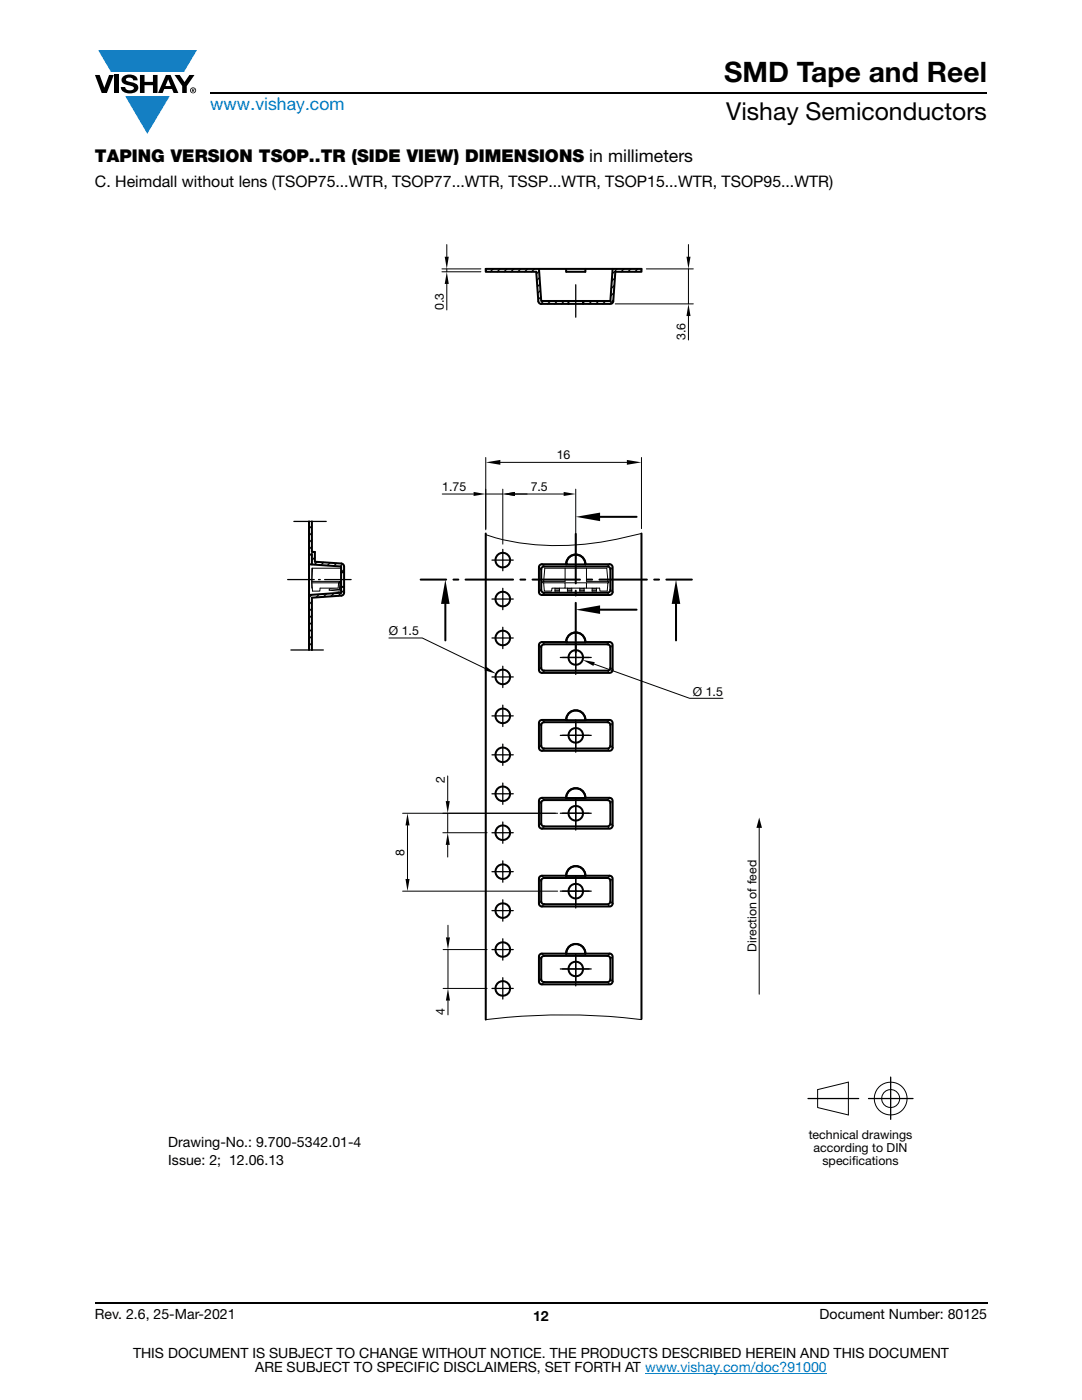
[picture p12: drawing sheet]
<svg xmlns="http://www.w3.org/2000/svg" width="216mm" height="279mm" viewBox="0 0 216 279" stroke-linecap="round" stroke-linejoin="round" font-family="sans-serif">
<g fill="#147fc3">
<path d="M19.6 10h19.7l-2.6 4.3h-1.1h-13.5z"/>
<path d="M25 19.2h8.9l-4.5 7.5z"/>
</g>
<g fill="#000">
<path d="M18.9 15h1l.9 2.5 1-2.5h.9l-1.4 3.6h-1zM22.9 15h.9v3.6h-.9zM24.6 15.3a2.1 2.1 0 0 1 2.8 .3l.1 .4h-.9a.79 .79 0 0 0-.7-.5 .79 .79 0 0 0-.8 .4l.3 .3 1 .2a1.08 1.08 0 0 1 1.2 1 1.08 1.08 0 0 1-1.1 1.2 1.73 1.73 0 0 1-2.4-1.2h.9a.96 .96 0 0 0 .8 .6 .96 .96 0 0 0 .9-.4 1.31 1.31 0 0 0-1.2-.6 1.03 1.03 0 0 1-1.1-.6 1.03 1.03 0 0 1 .2-1.1zM27.9 15h.9v1.3h1.7v-1.3h.9v3.6h-.9v-1.6h-1.7v1.6h-.9zM34.8 15h1.1l.9 1.4 1-1.4h1l-1.5 2.2v1.4h-.9v-1.4zM151.5 163.2l.5 2h-1.1z"/>
<path d="M33.6 15.9l.5 1.3h-1.1zM33.1 15l-1.6 3.6h1l.3-.8h1.5l.3 .8h1l-1.6-3.6z"/>
<path d="M38.4 17.8h.2v.2h-.2zM38.3 17.7v.7h.1v-.3l.4 .3-.2-.3 .2-.2-.1-.2z"/>
<path d="M38.1 18a.46 .46 0 0 1 .9 0 .46 .46 0 0 1-.9 0zM37.9 18a.6 .6 0 0 0 1.2 0 .6 .6 0 0 0-1.2 0z"/>
</g>
<path d="M42 18.6h155M18.9 260h178.1" fill="none" stroke="#000" stroke-width=".36"/>
<path d="M128.7 274h36.3" fill="none" stroke="#007ec4" stroke-width=".2"/>
<g fill="none" stroke="#000" stroke-width=".4">
<path d="M96.9 53.7h31.1v.5h-5.2l-.4 5.9-.2 .3-.2 .2h-14h-.3l-.3-.5-.4-5.9h-10.1zM107.5 53.7l.5 6.4h13.8l.4-6.4M112.9 53.7l.1 .5h3.8v-.5M113.4 60.1v.5M116.3 60.1v.5M61.7 112.6l6.4 .5v5.2l-6.4 .4M61.7 104.1v25.6M61.7 110.7h.5v1.9M62.2 104.1v6l.6 .1v1.9l5.3 .4M68.1 114.2h.6M68.1 117.1h.6M68.1 112.5l.5 .2 .1 .4v5.2l-.1 .3-.5 .3-5.9 .4v10.4"/>
<path d="M83.9 115.7h5.1M90.5 115.7h1M92.9 115.7h9.5M96.9 106.5v97M103.8 115.7h1M106.3 115.7h9.4M108.1 113.3l.5-.2h12.8l.3 .2 .1 .3v4.3l-.3 .3-.3 .1h-12.8l-.3-.2-.1-.4zM112.9 112.6h-4.8l-.5 .2-.1 .4v5l.3 .4 .3 .1h13.5l.4-.1 .2-.4M112.9 112.6a1.94 1.94 0 0 1 2-1.9 1.94 1.94 0 0 1 1.9 1.9M112.9 112.6h.1M113.6 111.2a1.9 1.9 0 0 1 2.1-.3 1.9 1.9 0 0 1 1.1 1.7h-3.8l.2-1zM114.9 106.5v9.9"/>
<path d="M114.9 117.9v1M116.8 112.6h4.8l.5 .2 .1 .4v5M116.8 112.6h.1M117.2 115.7h1M119.6 115.7h9.5M119.7 103.1h7.3M128 106.5v96.9M130.5 115.7h1M133 115.7h5.1M88.9 120.5v7.3M108.1 128.8l.5-.2h12.8l.3 .2 .1 .4v4.2l-.3 .3-.3 .1h-12.8l-.3-.2-.1-.3zM112.9 128.1h-4.8l-.5 .3-.1 .3v5l.3 .5 .3 .1h13.5l.4-.1 .2-.5v-5l-.1-.3-.5-.3h-4.8"/>
<path d="M112.9 128.1a1.94 1.94 0 0 1 2-1.9 1.94 1.94 0 0 1 1.9 1.9M112.9 128.1l.1 .1M113.6 126.7a1.9 1.9 0 0 1 2.1-.3 1.9 1.9 0 0 1 1.1 1.8h-3.8l.2-1zM114.9 120.3v9.9M116.8 128.1v.1M119.7 121.7h7.3M134.9 120.5v7.3M108.1 159.9l.5-.2h12.8l.3 .2 .1 .4v4.2l-.3 .3-.3 .1h-12.8l-.3-.2-.1-.4zM108.1 144.4l.5-.3 12.8 .1 .3 .2 .1 .3v4.3l-.3 .3-.3 .1h-12.8l-.3-.3-.1-.3zM112.9 159.2h-4.8l-.5 .3-.1 .3v5l.3 .5 .3 .1h13.5l.5-.3 .1-.3M112.9 143.7h-4.8l-.5 .2-.1 .4v4.9l.3 .5 .3 .1h13.5l.4-.1 .2-.5M112.9 159.2a1.94 1.94 0 0 1 2-1.9 1.94 1.94 0 0 1 1.9 1.9"/>
<path d="M112.9 143.7a1.94 1.94 0 0 1 2-2 1.94 1.94 0 0 1 1.9 2M112.9 159.2l.1 .1M112.9 143.7h.1M113.6 142.3a1.91 1.91 0 0 1 2.1-.3 1.91 1.91 0 0 1 1.1 1.7h-3.8l.2-1zM113.7 157.7a1.9 1.9 0 0 1 2-.2 1.9 1.9 0 0 1 1.1 1.8h-3.8l.3-1.1zM116.8 159.2h4.8l.5 .3 .1 .3v5M116.8 143.7h4.8l.4 .1 .2 .5v4.9M116.8 159.2v.1M116.8 143.7h.1M108.1 175.5l.5-.3h12.8l.3 .3 .1 .3v4.3l-.3 .2-.3 .2-12.8-.1-.3-.2-.1-.3zM112.9 174.8h-4.8l-.5 .2-.1 .3v5l.3 .5 .3 .1h13.5l.4-.1 .2-.5M112.9 174.8a1.94 1.94 0 0 1 2-2 1.94 1.94 0 0 1 1.9 2"/>
<path d="M112.9 174.8h.1M113.6 173.4a1.9 1.9 0 0 1 2.1-.4 1.9 1.9 0 0 1 1.1 1.8h-3.8l.3-1zM116.8 174.8h4.8l.5 .2 .1 .3v5M116.8 174.8h.1M108.1 191l.5-.2h12.8l.3 .2 .1 .3v4.3l-.3 .3-.3 .1h-12.8l-.3-.2-.1-.4zM112.9 190.3h-4.8l-.5 .2-.1 .4v5l.2 .3 .4 .3h13.5l.4-.2 .2-.4M112.9 190.3a1.94 1.94 0 0 1 2-1.9 1.94 1.94 0 0 1 1.9 1.9M112.9 190.3l.1 .1M113.6 188.9a1.9 1.9 0 0 1 2.1-.3 1.9 1.9 0 0 1 1.1 1.8h-3.8l.2-1zM116.8 190.3h4.8l.5 .2 .1 .4v5M116.8 190.3v.1"/>
<circle cx="100.3" cy="111.8" r="1.46"/>
<circle cx="100.3" cy="119.6" r="1.46"/>
<circle cx="100.3" cy="127.3" r="1.46"/>
<circle cx="100.3" cy="135.1" r="1.46"/>
<circle cx="114.9" cy="131.2" r="1.46"/>
<circle cx="100.3" cy="142.9" r="1.46"/>
<circle cx="100.3" cy="158.4" r="1.46"/>
<circle cx="100.3" cy="150.6" r="1.46"/>
<circle cx="114.9" cy="146.8" r="1.45"/>
<circle cx="100.3" cy="166.2" r="1.46"/>
<circle cx="100.3" cy="174" r="1.46"/>
<circle cx="114.9" cy="177.8" r="1.45"/>
<circle cx="114.9" cy="162.3" r="1.45"/>
<circle cx="100.3" cy="197.3" r="1.46"/>
<circle cx="100.3" cy="181.7" r="1.46"/>
<circle cx="100.3" cy="189.5" r="1.46"/>
<circle cx="114.9" cy="193.4" r="1.45"/>
</g>
<g fill="none" stroke="#000" stroke-width=".2">
<path d="M88.2 53.7h7.8M88.2 54.2h7.8M89.2 48.8v2.4M89.2 53.7v.5M89.2 56.7v5.2M129 53.7h9.3M137.4 48.8v2.4M137.4 53.7v6.9M122.8 60.6h15.5M137.4 63.1v4.8M88.2 98.6h6.3M96.9 91.3v14.4"/>
<path d="M96.9 98.6h3.4M99.8 92.3h25.3M100.3 97.6v11M112.5 98.6h-9.7M114.9 97.6v13.9M128 91.3v14.2M62.2 116v-2.6h5.8v2.6h-.2M62.2 116.3v1.1h.1M62.2 116h5.6v.3h-5.6M62.2 116v.3M62.4 113.4l-.2 2.6M67.8 116.1l.2 .3v1.1l-.1 .3-.3 .2-1.9-.2v-.3l2 .1-.1-1.3-.1 1.1h-3.6l-.1 .6h-1.4l-.2-1.7"/>
<path d="M107.5 113.1l.5 .5M108 117.7l-.5 .5M108.1 112.6l.5 .5M108.5 116.3h4.3v1.1h-2.7v.6h-1.5zM108.5 116h-.2v.3h.2M108.6 118.3l-.5 .4M110.7 117.5h.9v.3M110.7 117.4v.6h.9v-.2h-.9M111.6 117.4v.1M112.8 113.4v2.6h-4.3l.2-2.6h12.4l.2 2.6h-4.3v-2.6M112.8 116.3h4.2v1.1M113.2 117.5h.9"/>
<path d="M113.2 117.4v.6h.9v-.2h-.9M114.1 117.4v.4M115.7 117.8h.9v.2h-.9zM115.7 117.4v.1M116.6 117.5v.3M116.6 117.4v.1h-.9v.3M117 116.3h4.3l-.1 1.7h-1.5v-.6h-6.9M118.2 117.5h.8v.3M118.2 117.4v.6h.8v-.2h-.8M119 117.4v.1M121.2 118.3l.4 .4M121.3 116h.2v.3h-.2"/>
<path d="M121.6 112.6l-.4 .5M121.8 117.7l.4 .5M122.2 113.2l-.4 .4M128 106.5a60.3 60.3 0 0 1-22.8 2l-1.6-.2a36.8 36.8 0 0 1-6.7-1.6M77.6 127.3h6.7l12.5 6.1M107.5 128.6l.5 .6M108 133.3l-.5 .4M108.1 128.1l.5 .5M108.6 133.8l-.5 .5M118.5 132.5l19.1 6.9h6.7M121.2 133.8l.4 .5M121.6 128.1l-.4 .5"/>
<path d="M121.8 133.3l.4 .4M122.2 128.7l-.4 .5M89.3 154.9v5M107.5 159.7l.5 .6M107.5 144.1l.5 .6M108 148.8l-.5 .4M108.1 159.2l.5 .5M108.1 143.7l.5 .4M108.6 149.4l-.5 .4M121.2 149.4l.4 .4M121.6 159.2l-.4 .5M121.6 143.7l-.4 .4"/>
<path d="M121.8 148.8l.4 .4M122.2 159.8l-.4 .5M122.2 144.3l-.4 .4M80.3 162.3h31M80.3 177.8h31M81.3 164.7v10.7M88.4 166.2h8.8M89.3 162.3v3.9M89.3 168.6v2.4M107.5 175.2l.5 .6M108 164.3l-.5 .5M108 179.9l-.5 .4"/>
<path d="M108.1 174.8l.5 .4M108.6 164.9l-.5 .5M121.2 164.9l.4 .5M121.6 174.8l-.4 .4M121.8 164.3l.4 .5M121.8 179.9l.4 .4M122.2 175.3l-.4 .5M151.5 164.8v33.6M88.4 197.3h8.8M88.4 189.5h8.8M89.4 184.7v2.4M89.4 189.5v7.8"/>
<path d="M89.4 199.7v2.8M107.5 190.8l.5 .5M108 195.4l-.5 .5M108.1 190.3l.5 .5M108.6 180.5l-.5 .4M108.6 196l-.5 .5M121.2 180.5l.4 .4M121.2 196l.4 .5M121.6 190.3l-.4 .5M121.8 195.4l.4 .5M122.2 190.9l-.4 .4M96.9 203.5a128.3 128.3 0 0 1 31.1 0"/>
<path d="M163.1 217.5l6.2-1.5v6.5l-6.2-1.5z"/>
<circle cx="177.7" cy="219.2" r="3.3"/>
<circle cx="177.7" cy="219.2" r="1.8"/>
</g>
<g fill="#000">
<path d="M88.7 51.2h.8l-.3 2.5zM89.2 54.2l.3 2.5h-.8zM137 51.2h.8l-.4 2.5zM137.4 60.6l.4 2.5h-.8zM94.5 98.2l2.4 .4-2.4 .4zM96.9 92.3l2.9-.5v1zM100.3 98.6l2.5-.4v.8zM112.5 98.2l2.4 .4-2.4 .4zM125.1 91.8l2.9 .5-2.9 .5zM88.9 115.7l.8 4.8h-1.7zM114.9 103.1l4.8-.8v1.7zM134.9 115.7l.8 4.8h-1.7z"/>
<path d="M97 133l2 1.5-2.3-.7zM114.9 121.7l4.8-.9v1.7zM116.2 131.7l2.5 .4-.3 .8zM88.9 159.9h.8l-.4 2.4zM80.9 175.4h.8l-.4 2.4zM81.3 162.3l.4 2.4h-.8zM89.3 166.2l.4 2.4h-.8zM89 187.1h.8l-.4 2.4zM89.4 197.3l.4 2.4h-.8z"/>
</g>
<g fill="none" stroke="#000" stroke-width=".25">
<path d="M97 53.7l-.1 .1M98.4 53.7l-.6 .5M99.8 53.7l-.6 .5M101.2 53.7l-.6 .5M102.5 53.7l-.6 .5M103.9 53.7l-.6 .5M105.3 53.7l-.6 .5M106.7 53.7l-.6 .5M107.6 54.1l-.6 .6M107.7 55.4l-.6 .5M107.8 56.7l-.6 .5M107.8 58l-.5 .5"/>
<path d="M107.9 59.2l-.5 .6M114.9 56.8v6.5M122.4 59.9l-.8 .7M122.5 58.4l-.6 .7M122.6 57l-.6 .6M122.7 55.5l-.6 .6M123.1 53.7l-.9 .9M124.5 53.7l-.6 .5M125.9 53.7l-.6 .5M127.3 53.7l-.6 .5M108.5 60.1l-.6 .5M109.9 60.1l-.6 .5"/>
<path d="M111.2 60.1l-.5 .5M112.6 60.1l-.6 .5M113.4 60.6h.1M116.7 60.1l-.4 .3M118.1 60.1l-.6 .5M119.5 60.1l-.6 .5M120.9 60.1l-.6 .5M57.4 115.7h5.3M58.6 104.1h6.5M61.8 104.1l-.1 .1M62.2 118.7l-.5 .6M62.2 104.9l-.5 .6"/>
<path d="M62.2 109.1l-.5 .5M62.2 106.3l-.5 .6M62.2 107.7l-.5 .6M62.5 110.1l-.5 .6M62.8 111.2l-.6 .6M63.3 112.1l-.6 .6M63.6 115.7h.3M63.7 118.6l-.6 .6M64.6 112.2l-.6 .6M64.8 115.7h5.3M65.2 118.5l-.7 .6M65.9 112.3l-.6 .6"/>
<path d="M66.6 118.4l-.6 .6M67.1 112.4l-.5 .5M68.4 112.6l-.5 .4M68.7 117.8l-1.2 1.1M68.7 113.6l-.6 .6M100.3 109.6v4.3M100.3 117.4v4.3M102.4 119.6h-4.2M102.4 111.8h-4.2M58 129.7h6.5M62.2 129.7h.1M62.2 120.1l-.5 .5"/>
<path d="M62.2 121.4l-.5 .6M62.2 122.8l-.5 .6M62.2 124.2l-.5 .6M62.2 125.5l-.5 .6M62.2 126.9l-.5 .6M62.2 128.3l-.5 .6M98.2 127.3h4.2M100.3 125.2v4.2M100.3 133v4.2M102.4 135.1h-4.2M111.8 131.2h3.1v3.4M112.2 131.2h5.3"/>
<path d="M114.9 128.6v5.3M114.9 128.1v3.1h3.1M98.2 150.6h4.2M100.3 140.7v4.3M100.3 148.5v4.2M100.3 156.3v4.2M102.4 142.9h-4.2M102.4 158.4h-4.2M111.8 146.8h3.1v3.3M112.2 146.8h5.3M114.9 144.1v5.3M114.9 159.6v5.3"/>
<path d="M114.9 159.2v3.1h3.1M114.9 143.7v3.1h3.1M100.3 164v4.3M100.3 171.8v4.3M100.3 179.6v4.2M102.4 174h-4.2M102.4 166.2h-4.2M111.8 162.3h3.1v3.4M111.8 177.8h3.1v3.4M112.2 162.3h5.3M112.2 177.8h5.3M114.9 175.2v5.3"/>
<path d="M114.9 174.8v3h3.1M98.2 181.7h4.2M100.3 187.3v4.3M100.3 195.1v4.3M102.4 189.5h-4.2M102.4 197.3h-4.2M111.8 193.4h3.1v3.4M112.2 193.4h5.3M114.9 190.7v5.3M114.9 190.3v3.1h3.1M161.2 219.2h10.1M173.3 219.2h8.9"/>
<path d="M177.7 215v8.4"/>
</g>
<text font-size="5.6" x="144.5" y="16.4">SMD Tape and Reel</text>
<text font-size="4.9" x="144.9" y="24">Vishay Semiconductors</text>
<text font-size="3.5" fill="#007ec4" x="42" y="21.9">www.vishay.com</text>
<text font-size="3.5" x="18.9" y="32.3">TAPING VERSION TSOP..TR (SIDE VIEW) DIMENSIONS in millimeters</text>
<text font-size="3.2" x="18.9" y="37.4">C. Heimdall without lens (TSOP75...WTR, TSOP77...WTR, TSSP...WTR, TSOP15...WTR, TSOP95...WTR)</text>
<g font-size="2.8">
<text x="33.6" y="229">Drawing-No.: 9.700-5342.01-4</text>
<text x="33.6" y="232.5">Issue: 2; 12.06.13</text>
<text x="18.9" y="263.3">Rev. 2.6, 25-Mar-2021</text>
<text x="106.4" y="263.6">12</text>
<text x="163.6" y="263.3">Document Number: 80125</text>
<text x="26.5" y="271">THIS DOCUMENT IS SUBJECT TO CHANGE WITHOUT NOTICE. THE PRODUCTS DESCRIBED HEREIN AND THIS DOCUMENT</text>
<text x="50.9" y="273.8">ARE SUBJECT TO SPECIFIC DISCLAIMERS, SET FORTH AT www.vishay.com/doc?91000</text>
</g>
<g font-size="2.5">
<text x="88.5" y="61.9" transform="rotate(-90 88.5 61.9)">0.3</text>
<text x="136.8" y="67.9" transform="rotate(-90 136.8 67.9)">3.6</text>
<text x="111.1" y="91.7">16</text>
<text x="88.2" y="98">1.75</text>
<text x="105.9" y="98">7.5</text>
<text x="77.6" y="126.8">Ø 1.5</text>
<text x="138.3" y="138.8">Ø 1.5</text>
<text x="88.8" y="156.2" transform="rotate(-90 88.8 156.2)">2</text>
<text x="80.7" y="170.8" transform="rotate(-90 80.7 170.8)">8</text>
<text x="151" y="189.9" transform="rotate(-90 151 189.9)">Direction of feed</text>
<text x="88.8" y="202.5" transform="rotate(-90 88.8 202.5)">4</text>
<text x="161.4" y="227.3">technical drawings</text>
<text x="162.3" y="229.9">according to DIN</text>
<text x="164.1" y="232.6">specif</text>
<text x="170" y="232.6">ications</text>
</g>
</svg>
